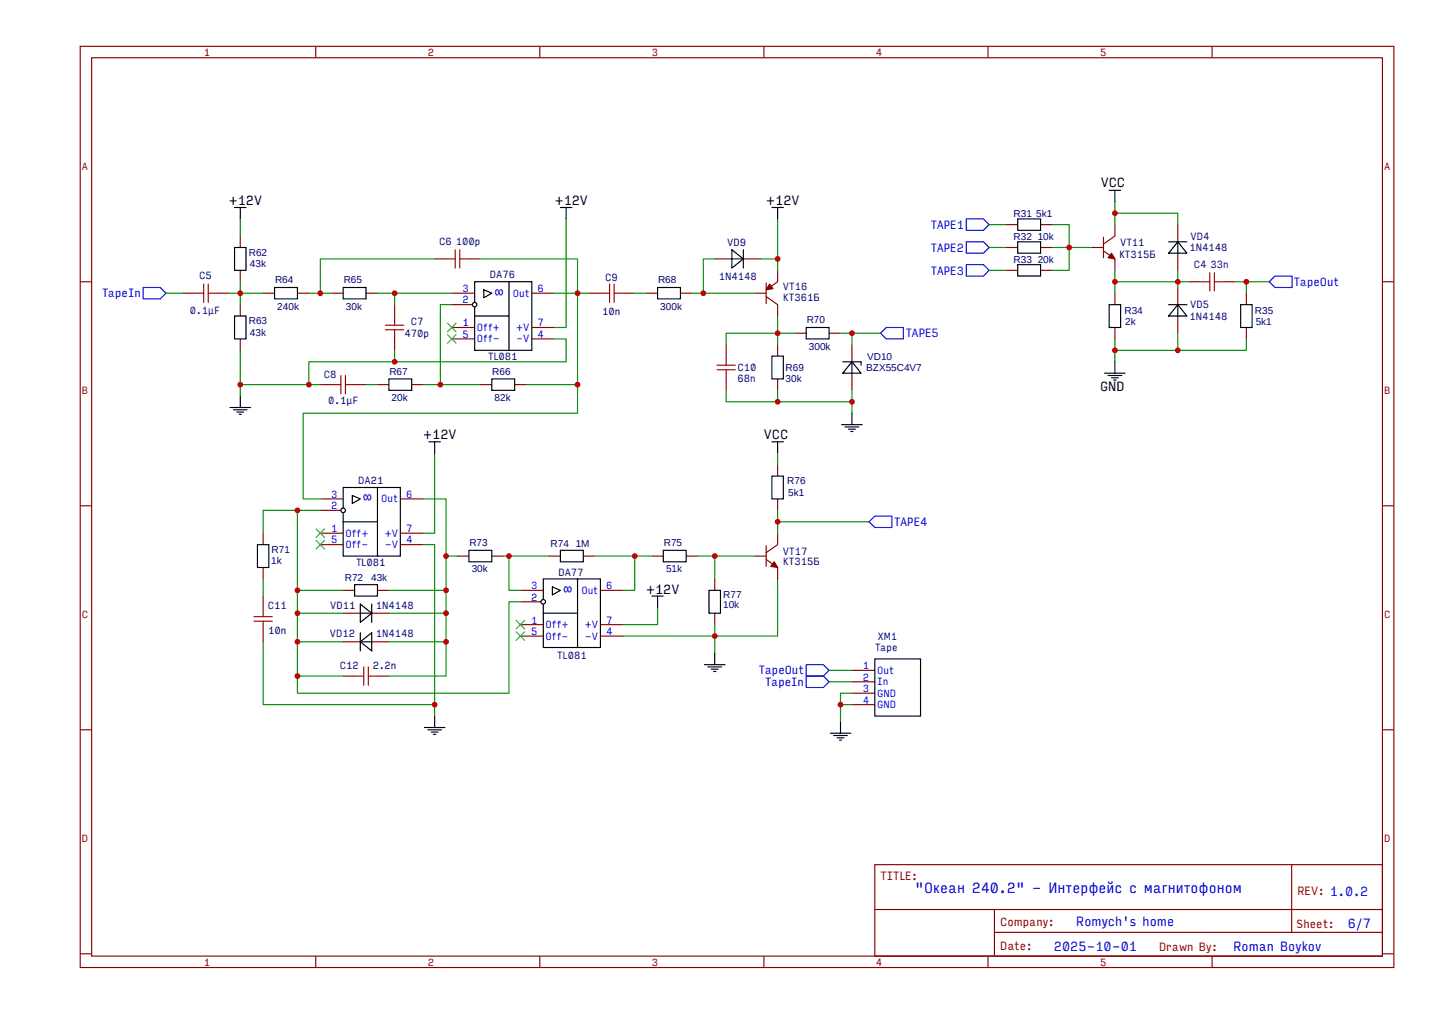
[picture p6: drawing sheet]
<svg xmlns="http://www.w3.org/2000/svg" width="297mm" height="210mm" viewBox="0 0 297 210" stroke-linecap="round" stroke-linejoin="round" font-family="sans-serif">
<g fill="none" stroke="#800" stroke-width=".24">
<path d="M16.6 9.6h271.7v190.6h-271.7zM19 12h266.9v185.8h-266.9zM65.3 9.6v2.4M111.6 9.6v2.4M158 9.6v2.4M204.3 9.6v2.4M250.7 9.6v2.4M16.6 58.3h2.4M89.9 53.6h2.4M97 53.6h2.4M285.9 58.3h2.4M37.9 60.7h2.3"/>
<path d="M45 60.7h2.3M81.6 63v2.4M81.6 70.1v2.4M93.4 60.7h4.8M93.4 63h4.8M93.4 67.8h4.8M110 60.7h4.7M110 70.1h4.7M110 67.8h4.7M16.6 104.6h2.4M285.9 104.6h2.4M16.6 151h2.4"/>
<path d="M285.9 151h2.4M180.9 178.9h105v18.9h-105zM267.1 178.9l.1 14M16.6 197.3h2.4M65.3 197.8v2.4M111.6 197.8v2.4M158 197.8v2.4M181 188.2h104.8M204.3 197.8v2.4M205.7 192.9h80.1M205.7 188.2v9.4M250.7 197.8v2.4"/>
<path d="M285.9 197.3h2.4"/>
</g>
<path d="M42.1 58.8v3.8M43.1 58.8v3.8M92.3 53.6h1.8M94.1 51.7v3.8M95.1 51.7v3.8M95.1 53.6h1.9M40.2 60.7h1.9M43.1 60.7h1.9M79.7 67.3h3.8M79.7 68.2h3.8M81.6 65.4v1.9M81.6 68.2v1.9" fill="none" stroke="#a00000" stroke-width=".24"/>
<path d="M48.5 42.9h2.4M49.7 42.9v2.4M98.2 58.3h11.8v14.2h-11.8zM100.1 60l1.6 .7-1.6 .9zM105.3 58.3v14.2M47.6 84.3h4.2M48.3 84.8h2.8M49 85.3h1.4M49.5 85.7h.4M49.7 81.9v2.4" fill="none" stroke="#000" stroke-width=".24"/>
<path d="M49.7 45.3v3.5M49.7 58.3v4.7M89.9 53.6h-23.7v7.1M34.3 60.7h3.6M47.3 60.7h7.1M49.7 72.5v9.4M63.9 60.7h4.7M81.6 72.5v2.4h-17.7v4.7M81.6 60.7v2.3" fill="none" stroke="#080" stroke-width=".24"/>
<path d="M29.6 59.5h3.5l1.2 1.2-1.2 1.1h-3.5z" fill="none" stroke="#00f" stroke-width=".24"/>
<circle cx="98.2" cy="63" r=".47" fill="#fff" stroke="#000" stroke-width=".24"/>
<g fill="none" stroke="#800" stroke-width=".24">
<path d="M158.5 58.5v4.3M160.8 55.9v2.4l-2.3 1.7M66.2 79.6h2.4M73.3 79.6h2.4M93.4 70.1h4.8M121.8 60.7h2.4M128.9 60.7h2.4M150.2 71.3v2.4M150.2 78.4v2.4M156.1 60.7h2.4M158.5 61.4l2.3 1.6v2.4M66.2 105.6h4.8"/>
<path d="M66.2 103.2h4.8M66.2 110.3h4.8M82.8 103.2h4.7M82.8 112.7h4.7M82.8 110.3h4.7"/>
</g>
<g fill="none" stroke="#000" stroke-width=".24">
<path d="M115.9 42.9h2.4M117.1 42.9v2.4M159.6 42.9h2.4M160.8 42.9v2.4M98.2 65.4h7.1M174.1 87.9h4.2M174.8 88.3h2.8M175.5 88.8h1.4M176 89.3h.4M176.2 85.5v2.4M71 100.9h11.8v14.1h-11.8zM72.9 102.5l1.6 .7-1.6 1z"/>
<path d="M78.1 100.9v14.1"/>
</g>
<g fill="none" stroke="#080" stroke-width=".24">
<path d="M99.4 53.6h20v7.1h-4.7M117.1 45.3v22.5h-2.4M147.8 53.6h-2.3v7.1M157.3 53.6h3.5v2.3M160.8 45.3v8.3M49.7 79.6h16.5M75.7 79.6h2.4M78.1 60.7h15.3M87.5 79.6h11.9M93.4 63h-2.3v16.6M114.7 70.1h2.4v4.8h-35.5M121.8 60.7h-2.4v18.9h-10.6"/>
<path d="M131.3 60.7h2.3M143.1 60.7h13M160.8 65.4v3.5h-10.6v2.4M164.4 68.9h-3.6v2.4M173.8 68.9h2.4v2.4M176.2 68.9h5.9M150.2 80.8v2.3h26v2.4M176.2 80.8v2.3"/>
</g>
<g fill="#000" stroke="#3c3" stroke-width=".24">
<path d="M92.5 69.2l1.9 1.9zM94.4 69.2l-1.9 1.9z"/>
<path d="M92.5 66.8l1.9 1.9zM94.4 66.8l-1.9 1.9z"/>
</g>
<path d="M126.1 58.8v3.8M127 58.8v3.8M68.6 79.6h1.9M70.5 77.7v3.8M71.4 77.7v3.8M71.4 79.6h1.9M124.2 60.7h1.9M127 60.7h1.9M148.3 75.6h3.8M148.3 76.5h3.8M150.2 73.7v1.9M150.2 76.5v1.9" fill="none" stroke="#a00000" stroke-width=".24"/>
<path d="M159.2 58.8l.7 .9-1.4 .3z" fill="#800" stroke="#800" stroke-width=".24"/>
<path d="M183.3 67.8h3.5v2.3h-3.5l-1.2-1.2z" fill="none" stroke="#00f" stroke-width=".24"/>
<circle cx="71" cy="105.6" r=".47" fill="#fff" stroke="#000" stroke-width=".24"/>
<path d="M66.2 112.7h4.8M54.4 123.3v2.4M54.4 130.4v2.4M71 139.9h2.3M78.1 139.9h2.3M107.6 124.5h4.8M107.6 122.1h4.8M107.6 129.2h4.8M124.2 122.1h4.7M124.2 131.6h4.7M124.2 129.2h4.7" fill="none" stroke="#800" stroke-width=".24"/>
<path d="M88.7 91.4h2.4M89.9 91.4v2.4M71 108h7.1M112.4 119.8h11.8v14.2h-11.8zM119.4 119.8v14.2M114.2 121.4l1.7 .7-1.7 1zM87.8 150.5h4.2M88.5 151h2.8M89.2 151.5h1.4M89.7 151.9h.4M89.9 148.2v2.3" fill="none" stroke="#000" stroke-width=".24"/>
<g fill="#000" stroke="#3c3" stroke-width=".24">
<path d="M65.3 111.7l1.9 1.9zM65.3 113.6l1.9-1.9z"/>
<path d="M65.3 109.4l1.9 1.9zM67.2 109.4l-1.9 1.9z"/>
</g>
<g fill="none" stroke="#080" stroke-width=".24">
<path d="M119.4 79.6v5.9h-56.7v17.7h3.5M89.9 93.8v16.5h-2.4M54.4 119.8v3.5M61.5 105.6v16.5h9.5M66.2 105.6h-11.8v4.7M87.5 112.7h2.4v35.5M87.5 103.2h4.8v18.9h-11.9M54.4 132.8v13h35.5M61.5 122.1v4.8h9.5M71 132.8h-9.5v7.1h9.5M80.4 126.9h11.9M92.3 122.1v10.7h-11.9"/>
<path d="M92.3 132.8v7.1h-11.9"/>
</g>
<path d="M52.5 127.6h3.8M52.5 128.5h3.8M54.4 125.7v1.9M54.4 128.5v1.9M73.3 139.9h1.9M75.2 138v3.8M76.2 139.9h1.9M76.2 138v3.8" fill="none" stroke="#a00000" stroke-width=".24"/>
<circle cx="112.4" cy="124.5" r=".47" fill="#fff" stroke="#000" stroke-width=".24"/>
<g fill="none" stroke="#800" stroke-width=".24">
<path d="M49.7 48.8v2.4M49.7 55.9v2.4M147.8 53.6h3.6M153.7 53.6h3.6M208.1 51.2h2.4M208.1 46.5h2.4M208.1 55.9h2.4M215.2 51.2h2.4M215.2 46.5h2.4M215.2 55.9h2.4M225.9 51.2h2.3M228.2 51.9l2.4 1.7v2.3"/>
<path d="M228.2 49.1v4.2M230.6 46.5v2.3l-2.4 1.7M243.6 46.5v3.5M243.6 52.4v3.5M243.6 59.5v3.5M246 58.3h2.3M253.1 58.3h2.3M49.7 63v2.4M49.7 70.1v2.4M54.4 60.7h2.4M61.5 60.7h2.4M68.6 60.7h2.4"/>
<path d="M75.7 60.7h2.4M78.1 79.6h2.3M85.2 79.6h2.3M99.4 79.6h2.3M106.4 79.6h2.4M133.6 60.7h2.4M140.7 60.7h2.4M160.8 71.3v2.4M160.8 78.4v2.4M164.4 68.9h2.3M171.5 68.9h2.3M230.6 60.7v2.3"/>
<path d="M230.6 67.8v2.3M243.6 65.4v3.5M257.8 60.7v2.3M257.8 67.8v2.3M160.8 96.1v2.4M54.4 110.3v2.4M54.4 117.4v2.4M94.6 115h2.4M101.7 115h2.4M113.5 115h2.4M120.6 115h2.4M134.8 115h2.4"/>
<path d="M141.9 115h2.4M147.8 119.8v2.3M156.1 115h2.4M158.5 115.8l2.3 1.6v2.4M158.5 112.9v4.3M160.8 103.2v2.4M160.8 110.3v2.4l-2.3 1.6M71 126.9h3.5M71 132.8h3.5M71 122.1h2.3M76.9 126.9h3.5M76.9 132.8h3.5"/>
<path d="M78.1 122.1h2.3M107.6 131.6h4.8M147.8 126.9v2.3M176.2 138.7h4.7M176.2 141.1h4.7M176.2 143.4h4.7M176.2 145.8h4.7"/>
</g>
<g fill="none" stroke="#000" stroke-width=".24">
<path d="M229.4 39.4h2.4M230.6 39.4v2.3M48.5 51.2h2.4v4.7h-2.4zM56.8 59.5h4.7v2.3h-4.7zM71 59.5h4.7v2.3h-4.7zM136 59.5h4.7v2.3h-4.7zM151.4 51.7l2.3 1.9-2.3 1.9zM151.4 53.6h2.3M153.7 51.7v3.8M210.5 45.3h4.7v2.4h-4.7zM210.5 50h4.7v2.4h-4.7zM210.5 54.8h4.7v2.3h-4.7z"/>
<path d="M241.7 50h3.8M243.6 50l1.9 2.4h-3.8zM243.6 50v2.4M48.5 65.4h2.4v4.7h-2.4zM80.4 78.4h4.8v2.4h-4.8zM101.7 78.4h4.7v2.4h-4.7zM159.6 73.7h2.4v4.7h-2.4zM166.7 67.8h4.8v2.3h-4.8zM228.5 77.2h4.2M229.2 77.7h2.8M229.4 63h2.4v4.8h-2.4zM229.9 78.2h1.4"/>
<path d="M230.4 78.6h.4M230.6 74.9v2.3M241.7 63h3.8M243.6 63l1.9 2.4h-3.8zM243.6 63v2.4M256.6 63h2.4v4.8h-2.4zM159.6 98.5h2.4v4.7h-2.4zM159.6 91.4h2.4M160.8 91.4v2.4M53.2 112.7h2.4v4.7h-2.4zM97 113.9h4.7v2.3h-4.7zM115.9 113.9h4.7v2.3h-4.7z"/>
<path d="M137.2 113.9h4.7v2.3h-4.7zM73.3 121h4.8v2.3h-4.8zM74.5 125l2.4 1.9-2.4 1.9zM74.5 132.8l2.4-1.9v3.8zM74.5 126.9h2.4M74.5 130.9v3.8M74.5 132.8h2.4M76.9 125v3.8M112.4 126.9h7M134.8 123.3h2.4M136 123.3v2.4M145.7 137.5h4.3"/>
<path d="M146.4 138h2.8M146.6 122.1h2.4v4.8h-2.4zM147.1 138.5h1.4M147.6 138.9h.5M147.8 135.1v2.4M180.9 136.3h9.5v11.9h-9.5zM171.7 151.7h4.3M172.4 152.2h2.9M173.1 152.6h1.4M173.6 153.1h.5M173.8 149.3v2.4"/>
</g>
<g fill="none" stroke="#080" stroke-width=".24">
<path d="M204.6 51.2h3.5M204.6 46.5h3.5M204.6 55.9h3.5M217.6 46.5h3.5v9.4h-3.5M217.6 51.2h8.3M230.6 44.1h13v2.4M230.6 58.3h15.4M230.6 41.7v4.8M230.6 55.9v4.8M243.6 55.9v3.6M255.4 58.3h2.4v2.4M257.8 58.3h4.7"/>
<path d="M230.6 70.1v4.8M243.6 68.9v3.6h-13M257.8 70.1v2.4h-14.2M160.8 80.8v2.3M160.8 93.8v2.3M92.3 115h2.3M104.1 115h9.4M105.3 115v7.1h2.3M123 115h8.3v7.1h-2.4M131.3 115h3.5M144.3 115h3.5v4.8M147.8 115h8.3"/>
<path d="M160.8 119.8v11.8h-13v-2.4M160.8 105.6v4.7M160.8 108h18.9M61.5 126.9v5.9M107.6 124.5h-2.3v18.9h-43.8v-3.5M128.9 131.6h18.9v3.5M136 125.7v3.5h-7.1M171.5 138.7h4.7M171.5 141.1h4.7M173.8 145.8h2.4M176.2 143.4h-2.4v5.9"/>
</g>
<g fill="#000" stroke="#3c3" stroke-width=".24">
<path d="M106.7 128.3l1.9 1.9zM106.7 130.2l1.9-1.9z"/>
<path d="M106.7 130.7l1.9 1.8zM108.6 130.7l-1.9 1.8z"/>
</g>
<g fill="#800" stroke="#800" stroke-width=".24">
<path d="M160.1 116.2l.7 1.2-1.4-.2z"/>
<path d="M229.9 52.4l.7 1.2-1.4-.3z"/>
</g>
<path d="M199.8 45.3h3.6l1.2 1.2-1.2 1.2h-3.6zM199.8 50h3.6l1.2 1.2-1.2 1.2h-3.6zM199.8 54.8h3.6l1.2 1.1-1.2 1.2h-3.6zM263.7 57.1h3.5v2.4h-3.5l-1.2-1.2zM179.7 108l1.2-1.2h3.6v2.3h-3.6zM166.7 137.5h3.6l1.2 1.2-1.2 1.2h-3.6zM166.7 139.9h3.6l1.2 1.2-1.2 1.1h-3.6z" fill="none" stroke="#00f" stroke-width=".24"/>
<path d="M248.3 58.3h1.9M250.2 56.4v3.8M251.2 56.4v3.8M251.2 58.3h1.9" fill="none" stroke="#a00000" stroke-width=".24"/>
<g fill="#c00">
<circle cx="49.7" cy="60.7" r=".59"/>
<circle cx="66.2" cy="60.7" r=".59"/>
<circle cx="81.6" cy="60.7" r=".59"/>
<circle cx="119.4" cy="60.7" r=".59"/>
<circle cx="91.1" cy="79.6" r=".59"/>
<circle cx="49.7" cy="79.6" r=".59"/>
<circle cx="63.9" cy="79.6" r=".59"/>
<circle cx="81.6" cy="74.9" r=".59"/>
<circle cx="145.5" cy="60.7" r=".59"/>
<circle cx="160.8" cy="68.9" r=".59"/>
<circle cx="160.8" cy="53.6" r=".59"/>
<circle cx="119.4" cy="79.6" r=".59"/>
<circle cx="61.5" cy="105.6" r=".59"/>
<circle cx="89.9" cy="145.8" r=".59"/>
<circle cx="92.3" cy="122.1" r=".59"/>
<circle cx="92.3" cy="126.9" r=".59"/>
<circle cx="61.5" cy="122.1" r=".59"/>
<circle cx="61.5" cy="126.9" r=".59"/>
<circle cx="92.3" cy="132.8" r=".59"/>
<circle cx="61.5" cy="139.9" r=".59"/>
<circle cx="92.3" cy="115" r=".59"/>
<circle cx="105.3" cy="115" r=".59"/>
<circle cx="147.8" cy="131.6" r=".59"/>
<circle cx="176.2" cy="83.1" r=".59"/>
<circle cx="160.8" cy="83.1" r=".59"/>
<circle cx="176.2" cy="68.9" r=".59"/>
<circle cx="173.8" cy="145.8" r=".59"/>
<circle cx="131.3" cy="115" r=".59"/>
<circle cx="147.8" cy="115" r=".59"/>
<circle cx="160.8" cy="108" r=".59"/>
<circle cx="257.8" cy="58.3" r=".59"/>
<circle cx="243.6" cy="72.5" r=".59"/>
<circle cx="230.6" cy="58.3" r=".59"/>
<circle cx="243.6" cy="58.3" r=".59"/>
<circle cx="230.6" cy="72.5" r=".59"/>
<circle cx="230.6" cy="44.1" r=".59"/>
<circle cx="221.1" cy="51.2" r=".59"/>
<circle cx="61.5" cy="132.8" r=".59"/>
</g>
<path d="M176.2 71.3v3.6M176.2 77.2v3.6" fill="none" stroke="#800" stroke-width=".24"/>
<path d="M174.3 74.9h3.8v.7M176.2 74.9l1.9 2.3h-3.8zM176.2 74.9v2.3" fill="none" stroke="#000" stroke-width=".24"/>
<text font-size="3" fill="#00f" x="189.2" y="184.8">&quot;Океан 240.2&quot; - Интерфейс с магнитофоном</text>
<g font-size="2.7">
<text x="227.7" y="38.7">VCC</text>
<text x="47.3" y="42.5">+12V</text>
<text x="114.7" y="42.5">+12V</text>
<text x="158.5" y="42.5">+12V</text>
<text x="227.5" y="81">GND</text>
<text x="87.5" y="90.9">+12V</text>
<text x="158" y="90.9">VCC</text>
<text x="133.6" y="122.9">+12V</text>
</g>
<g font-size="2.7" fill="#00f">
<text x="102.2" y="61.4">∞</text>
<text x="75" y="103.9">∞</text>
<text x="116.4" y="122.9">∞</text>
<text x="222.6" y="191.5">Romych's home</text>
<text x="218" y="196.7">2025-10-01</text>
<text x="255.1" y="196.7">Roman Boykov</text>
<text x="278.7" y="192">6/7</text>
</g>
<g font-size="2.4" fill="#00f">
<text x="192.5" y="47.4">TAPE1</text>
<text x="192.5" y="52.1">TAPE2</text>
<text x="192.5" y="56.9">TAPE3</text>
<text x="267.6" y="59.2">TapeOut</text>
<text x="21.1" y="61.5">TapeIn</text>
<text x="187.3" y="69.7">TAPE5</text>
<text x="185" y="108.7">TAPE4</text>
<text x="156.9" y="139.5">TapeOut</text>
<text x="158.3" y="141.9">TapeIn</text>
</g>
<g font-size="2.4" fill="#800">
<text x="182.1" y="182">TITLE:</text>
<text x="268.3" y="185.1">REV: 1.0.2</text>
<text x="206.9" y="191.5">Company:</text>
<text x="268.1" y="191.9">Sheet:</text>
<text x="206.9" y="196.6">Date:</text>
<text x="239.7" y="196.7">Drawn By:</text>
</g>
<g font-size="2.1" fill="#800">
<text x="42.1" y="11.6">1</text>
<text x="88.5" y="11.6">2</text>
<text x="134.8" y="11.6">3</text>
<text x="181.2" y="11.6">4</text>
<text x="227.5" y="11.6">5</text>
<text x="16.9" y="35.1">A</text>
<text x="286.3" y="35.1">A</text>
<text x="16.9" y="81.5">B</text>
<text x="286.3" y="81.5">B</text>
<text x="16.9" y="127.8">C</text>
<text x="286.3" y="127.8">C</text>
<text x="16.9" y="174.2">D</text>
<text x="286.3" y="174.2">D</text>
<text x="42.1" y="199.8">1</text>
<text x="88.5" y="199.8">2</text>
<text x="134.8" y="199.8">3</text>
<text x="181.2" y="199.8">4</text>
<text x="227.5" y="199.8">5</text>
</g>
<g font-size="2.1" fill="#000080">
<text x="209.6" y="44.9">R31</text>
<text x="214.3" y="44.9">5k1</text>
<text x="51.5" y="52.9">R62</text>
<text x="90.9" y="50.7">C6</text>
<text x="94.3" y="50.7">100p</text>
<text x="150.4" y="50.8">VD9</text>
<text x="209.6" y="49.6">R32</text>
<text x="214.6" y="49.6">10k</text>
<text x="231.5" y="53.3">КТ315Б</text>
<text x="231.7" y="51">VT11</text>
<text x="246" y="51.9">1N4148</text>
<text x="246.2" y="49.6">VD4</text>
<text x="41.2" y="57.8">C5</text>
<text x="51.7" y="55.3">43k</text>
<text x="56.9" y="58.6">R64</text>
<text x="71.1" y="58.6">R65</text>
<text x="101.3" y="57.6">DA76</text>
<text x="125.1" y="58.1">C9</text>
<text x="136.1" y="58.6">R68</text>
<text x="148.7" y="57.9">1N4148</text>
<text x="161.9" y="59.9">VT16</text>
<text x="209.6" y="54.3">R33</text>
<text x="214.6" y="54.3">20k</text>
<text x="246.9" y="55.5">C4</text>
<text x="250.3" y="55.5">33n</text>
<text x="39.3" y="64.9">0.1μF</text>
<text x="57.4" y="64.1">240k</text>
<text x="71.5" y="64.1">30k</text>
<text x="124.5" y="65.1">10n</text>
<text x="136.6" y="64.1">300k</text>
<text x="162" y="62.3">КТ361Б</text>
<text x="232.6" y="65">R34</text>
<text x="246.2" y="63.8">VD5</text>
<text x="259.5" y="65">R35</text>
<text x="51.5" y="67.1">R63</text>
<text x="51.7" y="69.5">43k</text>
<text x="83.6" y="69.6">470p</text>
<text x="84.9" y="67.3">C7</text>
<text x="166.8" y="66.9">R70</text>
<text x="232.7" y="67.3">2k</text>
<text x="246" y="66.1">1N4148</text>
<text x="259.7" y="67.3">5k1</text>
<text x="80.5" y="77.5">R67</text>
<text x="101" y="74.4">TL081</text>
<text x="101.8" y="77.5">R66</text>
<text x="152.6" y="76.7">C10</text>
<text x="162.5" y="76.8">R69</text>
<text x="167.3" y="72.3">300k</text>
<text x="179.2" y="76.8">BZX55C4V7</text>
<text x="179.4" y="74.5">VD10</text>
<text x="67" y="78.2">C8</text>
<text x="67.9" y="83.6">0.1μF</text>
<text x="81" y="83">20k</text>
<text x="102.3" y="83">82k</text>
<text x="152.6" y="79">68n</text>
<text x="162.5" y="78.9">30k</text>
<text x="74.1" y="100.1">DA21</text>
<text x="162.8" y="100.2">R76</text>
<text x="163" y="102.6">5k1</text>
<text x="97.1" y="113">R73</text>
<text x="113.9" y="113.2">R74</text>
<text x="119.1" y="113.2">1M</text>
<text x="137.3" y="113">R75</text>
<text x="56.1" y="116.8">1k</text>
<text x="56.2" y="114.4">R71</text>
<text x="73.6" y="117.2">TL081</text>
<text x="97.6" y="118.4">30k</text>
<text x="115.5" y="119.1">DA77</text>
<text x="137.8" y="118.4">51k</text>
<text x="161.9" y="114.8">VT17</text>
<text x="162" y="116.9">КТ315Б</text>
<text x="55.4" y="125.9">C11</text>
<text x="68.3" y="126">VD11</text>
<text x="71.3" y="120.3">R72</text>
<text x="76.8" y="120.3">43k</text>
<text x="77.8" y="126">1N4148</text>
<text x="149.6" y="125.8">10k</text>
<text x="149.6" y="123.6">R77</text>
<text x="55.5" y="131.1">10n</text>
<text x="68.2" y="131.9">VD12</text>
<text x="77.8" y="131.9">1N4148</text>
<text x="115.3" y="136.3">TL081</text>
<text x="181" y="134.7">Tape</text>
<text x="181.5" y="132.4">XM1</text>
<text x="70.3" y="138.5">C12</text>
<text x="77.1" y="138.5">2.2n</text>
</g>
<g font-size="2.1" fill="#00f">
<text x="95.7" y="62.8">2</text>
<text x="95.7" y="60.4">3</text>
<text x="106.1" y="61.4">Out</text>
<text x="111.2" y="60.4">6</text>
<text x="95.7" y="67.5">1</text>
<text x="95.7" y="69.9">5</text>
<text x="98.6" y="68.5">Off+</text>
<text x="98.6" y="70.8">Off-</text>
<text x="106.8" y="70.8">-V</text>
<text x="106.8" y="68.5">+V</text>
<text x="111.2" y="69.9">4</text>
<text x="111.2" y="67.5">7</text>
<text x="68.5" y="105.4">2</text>
<text x="68.5" y="103">3</text>
<text x="78.9" y="103.9">Out</text>
<text x="84" y="103">6</text>
<text x="68.5" y="110.1">1</text>
<text x="68.5" y="112.4">5</text>
<text x="71.4" y="111">Off+</text>
<text x="71.4" y="113.4">Off-</text>
<text x="79.6" y="113.4">-V</text>
<text x="79.6" y="111">+V</text>
<text x="84" y="112.4">4</text>
<text x="84" y="110.1">7</text>
<text x="109.9" y="124.3">2</text>
<text x="109.9" y="121.9">3</text>
<text x="120.2" y="122.9">Out</text>
<text x="125.4" y="121.9">6</text>
<text x="109.9" y="129">1</text>
<text x="109.9" y="131.4">5</text>
<text x="112.8" y="129.9">Off+</text>
<text x="121" y="129.9">+V</text>
<text x="125.4" y="131.4">4</text>
<text x="125.4" y="129">7</text>
<text x="112.8" y="132.3">Off-</text>
<text x="121" y="132.3">-V</text>
<text x="178.4" y="138.5">1</text>
<text x="178.4" y="140.8">2</text>
<text x="178.4" y="143.2">3</text>
<text x="181.4" y="139.4">Out</text>
<text x="181.4" y="141.8">In</text>
<text x="178.4" y="145.6">4</text>
<text x="181.4" y="144.1">GND</text>
<text x="181.4" y="146.5">GND</text>
</g>
</svg>
